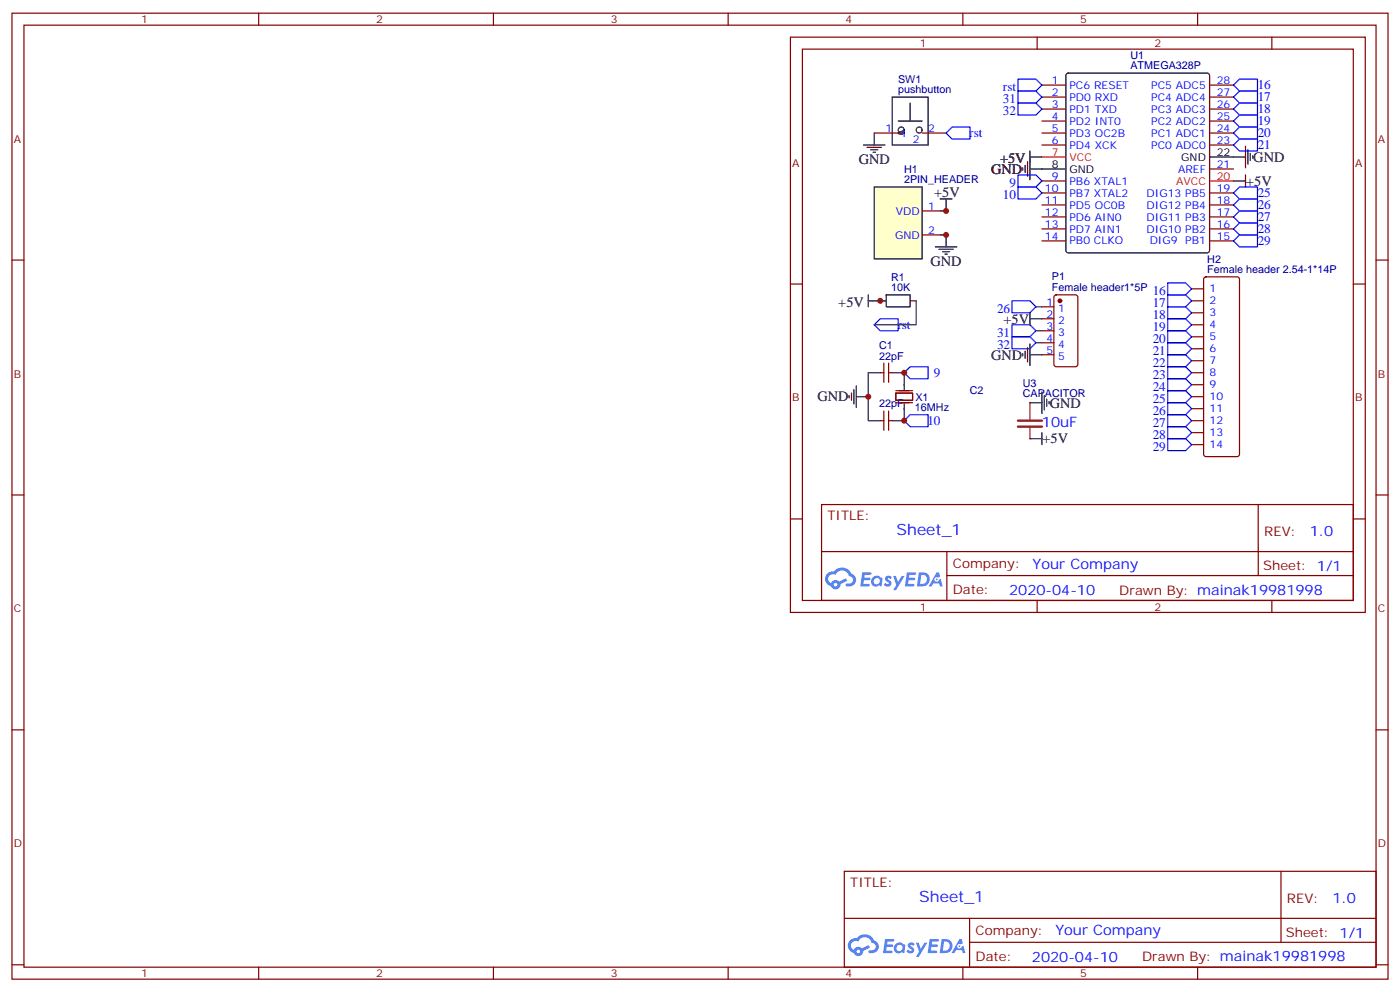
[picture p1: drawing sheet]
<svg xmlns="http://www.w3.org/2000/svg" width="412mm" height="292mm" viewBox="0 0 412 292" stroke-linecap="round" stroke-linejoin="round" font-family="sans-serif">
<g fill="none" stroke="#870000" stroke-width=".35">
<path d="M3.5 3.9h405.4v284.3h-405.4zM7.1 7.4h398.2v277.3h-398.2zM76.2 3.9v3.5M145.3 3.9v3.5M214.5 3.9v3.5M283.6 3.9v3.5M352.8 3.9v3.5M3.5 76.6h3.6M405.3 76.6h3.6M3.5 145.7h3.6M405.3 145.7h3.6M3.5 214.8h3.6"/>
<path d="M405.3 214.8h3.6M248.7 256.5h156.6v28.2h-156.6zM377.3 256.5v20.9M248.7 270.3h156.5M285.6 277.4h119.6M285.6 270.3v14.1M3.5 284h3.6M76.2 284.7v3.5M145.3 284.7v3.5M214.5 284.7v3.5M283.6 284.7v3.5M352.8 284.7v3.5"/>
<path d="M405.3 284h3.6"/>
</g>
<g fill="#5487ff">
<path d="M267.7 277.6a1.22 1.22 0 0 1 1.7 .3l-.4 .6a.47 .47 0 0 0-.3-.4 .47 .47 0 0 0-.5 .2l.1 .2a1.14 1.14 0 0 1 .8 1.8 1.14 1.14 0 0 1-1.9-.1l-.2-.1 .5-.6 .7 .4a.29 .29 0 0 0 .3-.2 .29 .29 0 0 0-.2-.3 1.04 1.04 0 0 1-.6-1.8z"/>
<path d="M260.7 276.4h2.4l.3 .2-.2 .5h-1.8l-.1 .9h1.5l.3 .4-.3 .3h-1.6l-.2 1.1 1.7 .1 .2 .3-.2 .3-2.6 .1z"/>
<path d="M273.8 276.4h2.4l.3 .2-.1 .5h-1.8l-.2 .9h1.6l.3 .4-.4 .3h-1.6l-.1 1.1 1.7 .1 .2 .3-.2 .3h-2.6z"/>
<path d="M282.6 276.4h.7l.3 1.3-.6 .3a.69 .69 0 0 0-1 .2 .69 .69 0 0 0 .4 1 .69 .69 0 0 0 .9-.6l.5-.3 .6 2.2h-.8l-.2-.8h-1.8l-.5 .8h-.8z"/>
<path d="M269.8 277.5h.8l.6 1.8 1.1-1.8h.9l-2.6 4.2h-.8l.9-1.6z"/>
<path d="M277.4 276.4l-.6 4.2h1.3a2.11 2.11 0 0 0 2.5-2.2 2.11 2.11 0 0 0-2.5-2zM278.1 277.1a1.39 1.39 0 0 1 1.7 1.5 1.39 1.39 0 0 1-1.8 1.2h-.3z"/>
<path d="M263.7 278a1.54 1.54 0 0 0-.1 2.2 1.54 1.54 0 0 0 2.2 .1l.6 .3 .3-2.3-.2-.3h-.4a1.49 1.49 0 0 0-2.4 0zM264 279a.94 .94 0 0 1 1.8 0 .94 .94 0 0 1-1.8 0z"/>
<path d="M250.4 276.8a2.18 2.18 0 0 0 1.1 3.7 1.44 1.44 0 0 0 1.6 .9 1.44 1.44 0 0 0 1.2-1.5l2-1-.5-.7-1.9 1a1.47 1.47 0 0 0-2.4 .4 1.39 1.39 0 0 1-.7-1.9 1.39 1.39 0 0 1 2-.5 2.12 2.12 0 0 1 2.2-1.3 2.12 2.12 0 0 1 1.9 1.7 1.14 1.14 0 0 1 1.1 1.4 1.14 1.14 0 0 1-1.7 .7 .43 .43 0 0 0-.5 .4 .43 .43 0 0 0 .4 .5 1.98 1.98 0 0 0 2.5-1.3 1.98 1.98 0 0 0-1.2-2.5 3.1 3.1 0 0 0-5.3-.7l-.9 .1zM252.3 280.1a.55 .55 0 0 1 1.1 0 .55 .55 0 0 1-1.1 0z"/>
<circle cx="282.6" cy="278.5" r=".26"/>
</g>
<path d="M314.2 21.7l.5-.2h40.9l.5 .2 .2 .5v51.5l-.2 .5-.5 .2h-40.9l-.5-.2-.2-.5v-51.5zM306.9 49.7h7.1M356.3 46.2h7.1" fill="none" stroke="#000" stroke-width=".35"/>
<g fill="none" stroke="#870000" stroke-width=".35">
<path d="M306.9 25h7.1M306.9 28.6h7.1M306.9 32.1h7.1M306.9 35.6h7.1M306.9 39.2h7.1M356.3 25h7.1M356.3 28.6h7.1M356.3 32.1h7.1M356.3 35.6h7.1M356.3 39.2h7.1M306.9 42.7h7.1M306.9 53.3h7.1"/>
<path d="M306.9 56.8h7.1M356.3 42.7h7.1M356.3 56.8h7.1M356.3 49.7h7.1M306.9 60.3h7.1M306.9 63.9h7.1M306.9 67.4h7.1M306.9 70.9h7.1M356.3 60.3h7.1M356.3 63.9h7.1M356.3 67.4h7.1M356.3 70.9h7.1"/>
</g>
<path d="M306.9 46.2h7.1M356.3 53.3h7.1" fill="none" stroke="#f00" stroke-width=".35"/>
<path d="M257.5 55h14.1v21.2h-14.1z" fill="#ffc" stroke="#000" stroke-width=".35"/>
<g fill="none" stroke="#870000" stroke-width=".35">
<path d="M271.6 69.1h7.1M271.6 62.1h7.1M259.3 88.5h1.8M268.1 88.5h1.8M259.3 109.7h1M260.3 106.9v5.6M261.8 106.9v5.6M261.8 109.7h1M263.9 115.7h4.9v2.1h-4.9zM263.9 115h4.9M263.9 118.5h4.9M259.3 123.8h1"/>
<path d="M260.3 121v5.6M261.8 121v5.6M261.8 123.8h1"/>
</g>
<path d="M261.1 86.8h7v3.5h-7zM255.8 109.7h3.5M262.8 109.7h3.5v5M266.3 118.9v4.9h-3.5M255.8 123.8h3.5" fill="none" stroke="#000" stroke-width=".35"/>
<path d="M303.4 118.5v5.3M303.4 125.6v3.5" fill="none" stroke="#8c2424" stroke-width=".35"/>
<path d="M299.9 125.6h7M299.9 123.8h7" fill="none" stroke="#8c2424" stroke-width=".71"/>
<g fill="#8c2424">
<circle cx="303.4" cy="129.1" r=".18"/>
<circle cx="303.4" cy="118.5" r=".18"/>
</g>
<g fill="none" stroke="#000" stroke-width=".35">
<path d="M262.8 28.6h10.6v14.1h-10.6zM264.6 35.6h7M264.7 39l.8-.2 .8 .4a1.28 1.28 0 0 1-1.7 0zM268.1 30.3v5.3"/>
<circle cx="265.5" cy="38.3" r=".88"/>
<circle cx="270.8" cy="38.3" r=".88"/>
</g>
<g fill="none" stroke="#870000" stroke-width=".35">
<path d="M232.8 10.9h169.4v169.4h-169.4zM236.4 14.5h162.2v162.2h-162.2zM305.5 10.9v3.6M374.6 10.9v3.6M257.5 39.2h7.1M271.6 39.2h7.1M232.8 83.6h3.6M306.9 90.3h3.5M306.9 93.8h3.5M306.9 97.4h3.5M310.7 87l.4-.2h5.7l.6 .4 .1 20-.5 .7h-5.9l-.6-.4-.1-20zM351 85h3.5"/>
<path d="M351 88.5h3.5M351 92.1h3.5M351 95.6h3.5M351 99.1h3.5M354.8 81.7l.4-.2h9.2l.5 .2 .2 .5v51.5l-.2 .5-.5 .2h-9.2l-.5-.2-.2-.5v-51.5zM398.6 83.6h3.6M306.9 100.9h3.5M306.9 104.4h3.5M351 102.7h3.5M351 106.2h3.5M351 109.7h3.5M351 113.2h3.5"/>
<path d="M351 116.8h3.5M351 120.3h3.5M351 123.8h3.5M351 127.4h3.5M351 130.9h3.5M232.8 152.8h3.6M242 148.5h156.6v28.2h-156.6zM370.6 148.5v20.9M398.6 152.8h3.6M242 162.4h156.5M278.9 169.4h119.6M278.9 162.4v14.1"/>
<path d="M305.5 176.7v3.6M374.6 176.7v3.6"/>
</g>
<circle cx="312.2" cy="88.5" r=".53" fill="#870000" stroke="#870000" stroke-width=".35"/>
<g fill="#5487ff">
<path d="M261 169.7a1.22 1.22 0 0 1 1.7 .3l-.4 .5a.47 .47 0 0 0-.3-.4 .47 .47 0 0 0-.5 .2l.1 .3a1.14 1.14 0 0 1 .8 1.7 1.14 1.14 0 0 1-1.9 0l-.2-.2 .5-.5 .7 .4a.29 .29 0 0 0 .3-.3 .29 .29 0 0 0-.2-.3 1.04 1.04 0 0 1-.6-1.7z"/>
<path d="M254 168.4h2.4l.3 .2-.2 .5-1.8 .1-.1 .8h1.5l.3 .4-.3 .4h-1.6l-.2 1.1h1.7l.2 .3-.2 .3-2.6 .1z"/>
<path d="M267.1 168.5h2.4l.3 .1-.1 .5-1.8 .1-.2 .8h1.6l.3 .4-.4 .4h-1.6l-.1 1.1h1.7l.2 .3-.2 .3-2.6 .1z"/>
<path d="M275.9 168.5h.7l.3 1.2-.6 .3a.69 .69 0 0 0-1 .3 .69 .69 0 0 0 .4 1 .69 .69 0 0 0 .9-.7l.5-.2 .6 2.2h-.8l-.2-.9h-1.8l-.5 .9h-.8z"/>
<path d="M263.1 169.5h.8l.6 1.9 1.1-1.9h.9l-2.6 4.2h-.8l.9-1.5z"/>
<path d="M270.7 168.5l-.6 4.1h1.3a2.11 2.11 0 0 0 2.5-2.1 2.11 2.11 0 0 0-2.5-2zM271.4 169.2a1.39 1.39 0 0 1 1.7 1.4 1.39 1.39 0 0 1-1.8 1.3h-.3z"/>
<path d="M257 170.1a1.54 1.54 0 0 0-.1 2.1 1.54 1.54 0 0 0 2.2 .2l.6 .2 .3-2.3-.2-.2-.4-.1a1.49 1.49 0 0 0-2.4 .1zM257.3 171.1a.94 .94 0 0 1 1.8 0 .94 .94 0 0 1-1.8 0z"/>
<path d="M243.7 168.8a2.18 2.18 0 0 0 1.1 3.7 1.44 1.44 0 0 0 1.6 1 1.44 1.44 0 0 0 1.2-1.5l2-1-.5-.8-1.9 1a1.47 1.47 0 0 0-2.4 .4 1.39 1.39 0 0 1-.7-1.9 1.39 1.39 0 0 1 2-.5 2.12 2.12 0 0 1 2.2-1.3 2.12 2.12 0 0 1 1.9 1.7 1.14 1.14 0 0 1 1.1 1.4 1.14 1.14 0 0 1-1.7 .8 .43 .43 0 0 0-.5 .3 .43 .43 0 0 0 .4 .5 1.98 1.98 0 0 0 2.5-1.2 1.98 1.98 0 0 0-1.2-2.5 3.1 3.1 0 0 0-5.3-.7l-.9 .1zM245.6 172.1a.55 .55 0 0 1 1.1 0 .55 .55 0 0 1-1.1 0z"/>
<circle cx="275.9" cy="170.6" r=".26"/>
</g>
<g fill="none" stroke="#000" stroke-width=".35">
<path d="M257.5 39.2v3.5M254.4 42.7h6.3M255.4 43.4h4.2M256.5 44.1h2.1M257.2 44.8h.7M276.9 58.6h3.6M278.7 58.6v3.5M301.3 49.4v.7M302 48.7v2.1M302.7 47.6v4.3M303.4 46.2h3.5M303.4 44.4v8.5"/>
<path d="M303.4 49.7h3.5M363.4 46.2h3.5M363.4 53.3h3.5M366.9 43v6.4M366.9 51.5v3.5M367.6 44.1v4.2M368.3 45.2v2.1M369 45.9v.7M275.5 72.7h6.4M276.6 73.4h4.2M277.6 74.1h2.2M278.3 74.8h.7"/>
<path d="M278.7 69.1v3.6M255.8 88.5h3.5M255.8 86.8v3.5M303.4 92.1v3.5M303.4 93.8h3.5M250.1 116.4v.7M250.8 115.7v2.1M251.5 114.7v4.2M252.2 116.8h3.6M252.2 113.6v6.3M301.3 104.1v.7M302 103.4v2.1"/>
<path d="M302.7 102.3v4.2M303.4 101.2v6.4M303.4 118.5h3.5M303.4 104.4h3.5M306.9 115.4v6.3M307.6 116.4v4.2M308.3 117.5v2.1M309 118.2v.7M303.4 129.1h3.5M306.9 127.4v3.5"/>
</g>
<g fill="none" stroke="#00f" stroke-width=".35">
<path d="M278.7 39.2l1.8-1.8h5.3v3.5h-5.3zM299.9 23.3h5.3l1.7 1.7-1.7 1.8h-5.3zM299.9 26.8h5.3l1.7 1.8-1.7 1.7h-5.3zM299.9 30.3h5.3l1.7 1.8-1.7 1.8h-5.3zM363.4 39.2l1.7-1.8h5.3v3.5h-5.3zM365.1 23.3h5.3v3.5h-5.3l-1.7-1.8zM365.1 26.8h5.3v3.5h-5.3l-1.7-1.7zM365.1 30.3h5.3v3.6h-5.3l-1.7-1.8zM365.1 33.9h5.3v3.5h-5.3l-1.7-1.8zM299.9 51.5h5.3l1.7 1.8-1.7 1.7h-5.3zM299.9 55h5.3l1.7 1.8-1.7 1.8h-5.3zM365.1 40.9h5.3v3.5h-5.3l-1.7-1.7z"/>
<path d="M365.1 55h5.3v3.6h-5.3l-1.7-1.8zM363.4 60.3l1.7-1.7h5.3v3.5h-5.3zM363.4 63.9l1.7-1.8h5.3v3.5h-5.3zM363.4 70.9l1.7-1.8h5.3v3.6h-5.3zM365.1 65.6h5.3v3.5h-5.3l-1.7-1.7zM259.3 93.8h5.3v3.6h-5.3l-1.8-1.8zM298.1 88.5h5.3l1.8 1.8-1.8 1.8h-5.3zM298.1 95.6h5.3l1.8 1.8-1.8 1.7h-5.3zM298.1 99.1h5.3l1.8 1.8-1.8 1.8h-5.3zM344 83.3h5.2l1.8 1.7-1.8 1.8h-5.2zM344 86.8h5.2l1.8 1.7-1.8 1.8h-5.2zM344 90.3h5.2l1.8 1.8-1.8 1.7h-5.2z"/>
<path d="M344 93.8h5.2l1.8 1.8-1.8 1.8h-5.2zM344 97.4h5.2l1.8 1.7-1.8 1.8h-5.2zM266.3 109.7l1.8-1.8h5.3v3.6h-5.3zM344 100.9h5.2l1.8 1.8-1.8 1.7h-5.2zM344 104.4h5.2l1.8 1.8-1.8 1.7h-5.2zM344 107.9h5.2l1.8 1.8-1.8 1.8h-5.2zM344 111.5h5.2l1.8 1.7-1.8 1.8h-5.2zM344 115h5.2l1.8 1.8-1.8 1.7h-5.2zM344 118.5h5.2l1.8 1.8-1.8 1.8h-5.2zM266.3 123.8l1.8-1.7h5.3v3.5h-5.3zM344 122.1h5.2l1.8 1.7-1.8 1.8h-5.2zM344 125.6h5.2l1.8 1.8-1.8 1.7h-5.2z"/>
<path d="M344 129.1h5.2l1.8 1.8-1.8 1.7h-5.2z"/>
</g>
<path d="M276.9 62.1h1.8M276.9 69.1h1.8M259.3 88.5h1.8M269.9 88.5v7.1h-12.4M305.2 90.3h1.7M305.2 97.4h1.7M255.8 109.7v14.1M305.2 100.9h1.7" fill="none" stroke="#008700" stroke-width=".35"/>
<g fill="#c00">
<circle cx="255.8" cy="116.8" r=".88"/>
<circle cx="266.3" cy="123.8" r=".88"/>
<circle cx="259.3" cy="88.5" r=".88"/>
<circle cx="278.7" cy="69.1" r=".88"/>
<circle cx="278.7" cy="62.1" r=".88"/>
<circle cx="266.3" cy="109.7" r=".88"/>
</g>
<g font-size="4.6" fill="#00f">
<text x="264.1" y="157.5">Sheet_1</text>
<text x="270.8" y="265.5">Sheet_1</text>
</g>
<g font-size="4.2">
<text x="294.6" y="48">+5V</text>
<text x="369.2" y="47.6">GND</text>
<text x="252.9" y="48.3">GND</text>
<text x="291.9" y="51.2">GND</text>
<text x="275.2" y="57.9">+5V</text>
<text x="367.1" y="54.7">+5V</text>
<text x="274.1" y="78.3">GND</text>
<text x="246.9" y="90.3">+5V</text>
<text x="295.6" y="95.3">+5V</text>
<text x="291.9" y="105.8">GND</text>
<text x="240.8" y="118.2">GND</text>
<text x="309.2" y="120">GND</text>
<text x="307.1" y="130.5">+5V</text>
</g>
<g font-size="4.2" fill="#00f">
<text x="306.9" y="125.6">10uF</text>
<text x="385.8" y="157.8">1.0</text>
<text x="304.2" y="167.3">Your Company</text>
<text x="297.3" y="175.1">2020-04-10</text>
<text x="392.5" y="265.7">1.0</text>
<text x="310.9" y="275.3">Your Company</text>
<text x="304" y="283.1">2020-04-10</text>
</g>
<g font-size="3.9" fill="#00f">
<text x="295.5" y="26.8">rst</text>
<text x="370.5" y="26.3">16</text>
<text x="370.5" y="29.8">17</text>
<text x="295.5" y="30.3">31</text>
<text x="295.5" y="33.9">32</text>
<text x="370.5" y="33.3">18</text>
<text x="285.5" y="40.4">rst</text>
<text x="370.5" y="36.9">19</text>
<text x="370.5" y="40.4">20</text>
<text x="370.5" y="43.9">21</text>
<text x="295.5" y="58.6">10</text>
<text x="297.4" y="55">9</text>
<text x="370.5" y="58">25</text>
<text x="370.5" y="61.6">26</text>
<text x="370.5" y="65.1">27</text>
<text x="370.5" y="68.6">28</text>
<text x="370.5" y="72.1">29</text>
<text x="339.5" y="86.8">16</text>
<text x="293.7" y="92.1">26</text>
<text x="339.5" y="90.3">17</text>
<text x="339.5" y="93.8">18</text>
<text x="264.4" y="96.9">rst</text>
<text x="293.7" y="99.1">31</text>
<text x="339.5" y="97.4">19</text>
<text x="339.5" y="100.9">20</text>
<text x="293.7" y="102.7">32</text>
<text x="339.5" y="104.4">21</text>
<text x="339.5" y="107.9">22</text>
<text x="275.1" y="111">9</text>
<text x="339.5" y="111.5">23</text>
<text x="339.5" y="115">24</text>
<text x="339.5" y="118.5">25</text>
<text x="273.2" y="125.1">10</text>
<text x="339.5" y="122.1">26</text>
<text x="339.5" y="125.6">27</text>
<text x="339.5" y="129.1">28</text>
<text x="339.5" y="132.6">29</text>
</g>
<g font-size="3.9" fill="#800">
<text x="243.8" y="153.1">TITLE:</text>
<text x="372.4" y="157.8">REV:</text>
<text x="280.7" y="167.3">Company:</text>
<text x="372" y="167.9">Sheet: 1/1</text>
<text x="280.7" y="175">Date:</text>
<text x="329.7" y="175.1">Drawn By: mainak19981998</text>
<text x="250.5" y="261.1">TITLE:</text>
<text x="379.1" y="265.7">REV:</text>
<text x="287.4" y="275.3">Company:</text>
<text x="378.7" y="275.9">Sheet: 1/1</text>
<text x="287.4" y="282.9">Date:</text>
<text x="336.4" y="283">Drawn By: mainak19981998</text>
</g>
<g font-size="3.2" fill="#800">
<text x="41.6" y="6.9">1</text>
<text x="110.8" y="6.9">2</text>
<text x="179.9" y="6.9">3</text>
<text x="249.1" y="6.9">4</text>
<text x="318.2" y="6.9">5</text>
<text x="270.9" y="13.9">1</text>
<text x="340.1" y="13.9">2</text>
<text x="4.1" y="42">A</text>
<text x="405.9" y="42">A</text>
<text x="233.4" y="49">A</text>
<text x="399.2" y="49">A</text>
<text x="4.1" y="111.1">B</text>
<text x="405.9" y="111.1">B</text>
<text x="233.4" y="118.2">B</text>
<text x="399.2" y="118.2">B</text>
<text x="270.9" y="179.7">1</text>
<text x="340.1" y="179.7">2</text>
<text x="4.1" y="180.3">C</text>
<text x="405.9" y="180.3">C</text>
<text x="4.1" y="249.4">D</text>
<text x="405.9" y="249.4">D</text>
<text x="41.6" y="287.7">1</text>
<text x="110.8" y="287.7">2</text>
<text x="179.9" y="287.7">3</text>
<text x="249.1" y="287.7">4</text>
<text x="318.2" y="287.7">5</text>
</g>
<g font-size="3.2" fill="#000080">
<text x="333" y="17.4">U1</text>
<text x="333" y="20.3">ATMEGA328P</text>
<text x="264.5" y="27.5">pushbutton</text>
<text x="264.5" y="24.4">SW1</text>
<text x="266.3" y="54">2PIN_HEADER</text>
<text x="266.3" y="51">H1</text>
<text x="355.6" y="77.3">H2</text>
<text x="262.5" y="82.6">R1</text>
<text x="309.8" y="82.4">P1</text>
<text x="355.6" y="80.4">Female header 2.54-1*14P</text>
<text x="262.5" y="85.7">10K</text>
<text x="309.8" y="85.6">Female header1*5P</text>
<text x="258.9" y="105.8">22pF</text>
<text x="258.9" y="102.7">C1</text>
<text x="301.3" y="113.8">U3</text>
<text x="258.9" y="119.9">22pF</text>
<text x="269.7" y="117.9">X1</text>
<text x="285.7" y="116">C2</text>
<text x="301.3" y="117">CAPACITOR</text>
<text x="269.5" y="121">16MHz</text>
</g>
<g font-size="3.2" fill="#00f">
<text x="309.8" y="24.7">1</text>
<text x="309.8" y="28.2">2</text>
<text x="315" y="26.1">PC6 RESET</text>
<text x="315" y="29.6">PD0 RXD</text>
<text x="339.1" y="29.6">PC4 ADC4</text>
<text x="339.1" y="26.1">PC5 ADC5</text>
<text x="358.4" y="28.2">27</text>
<text x="358.4" y="24.7">28</text>
<text x="309.8" y="31.8">3</text>
<text x="309.8" y="35.3">4</text>
<text x="315" y="33.2">PD1 TXD</text>
<text x="339.1" y="33.2">PC3 ADC3</text>
<text x="358.4" y="35.3">25</text>
<text x="358.4" y="31.8">26</text>
<text x="260.8" y="38.8">1</text>
<text x="265.3" y="40.2">1</text>
<text x="268.9" y="42">2</text>
<text x="273.4" y="38.8">2</text>
<text x="309.8" y="38.8">5</text>
<text x="315" y="36.7">PD2 INT0</text>
<text x="315" y="40.2">PD3 OC2B</text>
<text x="339.1" y="40.2">PC1 ADC1</text>
<text x="339.1" y="36.7">PC2 ADC2</text>
<text x="358.4" y="38.8">24</text>
<text x="309.8" y="42.3">6</text>
<text x="315" y="43.7">PD4 XCK</text>
<text x="339.1" y="43.7">PC0 ADC0</text>
<text x="358.4" y="42.3">23</text>
<text x="309.8" y="52.9">9</text>
<text x="347" y="50.8">AREF</text>
<text x="358.4" y="49.4">21</text>
<text x="307.8" y="56.4">10</text>
<text x="307.8" y="60">11</text>
<text x="315" y="54.3">PB6 XTAL1</text>
<text x="315" y="57.9">PB7 XTAL2</text>
<text x="337.8" y="57.9">DIG13 PB5</text>
<text x="358.4" y="60">18</text>
<text x="358.4" y="56.4">19</text>
<text x="263.9" y="63.1">VDD</text>
<text x="273.4" y="61.7">1</text>
<text x="307.8" y="63.5">12</text>
<text x="315" y="61.4">PD5 OC0B</text>
<text x="315" y="64.9">PD6 AIN0</text>
<text x="337.8" y="64.9">DIG11 PB3</text>
<text x="337.8" y="61.4">DIG12 PB4</text>
<text x="358.4" y="63.5">17</text>
<text x="263.7" y="70.2">GND</text>
<text x="273.4" y="68.8">2</text>
<text x="307.8" y="67">13</text>
<text x="307.8" y="70.6">14</text>
<text x="315" y="68.4">PD7 AIN1</text>
<text x="315" y="72">PB0 CLKO</text>
<text x="337.8" y="68.4">DIG10 PB2</text>
<text x="338.7" y="72">DIG9 PB1</text>
<text x="358.4" y="70.6">15</text>
<text x="358.4" y="67">16</text>
<text x="308.3" y="90">1</text>
<text x="356.3" y="86.1">1</text>
<text x="356.3" y="89.6">2</text>
<text x="308.3" y="93.5">2</text>
<text x="311.7" y="91.7">1</text>
<text x="311.7" y="95.2">2</text>
<text x="356.3" y="93.1">3</text>
<text x="308.3" y="97">3</text>
<text x="308.3" y="100.5">4</text>
<text x="311.7" y="98.8">3</text>
<text x="356.3" y="96.7">4</text>
<text x="356.3" y="100.2">5</text>
<text x="308.3" y="104.1">5</text>
<text x="311.7" y="102.3">4</text>
<text x="311.7" y="105.8">5</text>
<text x="356.3" y="103.7">6</text>
<text x="356.3" y="107.2">7</text>
<text x="356.3" y="110.8">8</text>
<text x="356.3" y="114.3">9</text>
<text x="356.3" y="117.8">10</text>
<text x="356.3" y="121.4">11</text>
<text x="356.3" y="124.9">12</text>
<text x="356.3" y="128.4">13</text>
<text x="356.3" y="131.9">14</text>
</g>
<g font-size="3.2" fill="#f00">
<text x="309.8" y="45.9">7</text>
<text x="315" y="47.3">VCC</text>
<text x="358.4" y="52.9">20</text>
<text x="346.5" y="54.3">AVCC</text>
</g>
<g font-size="3.2">
<text x="348" y="47.3">GND</text>
<text x="358.4" y="45.9">22</text>
<text x="309.8" y="49.4">8</text>
<text x="315" y="50.8">GND</text>
</g>
</svg>
